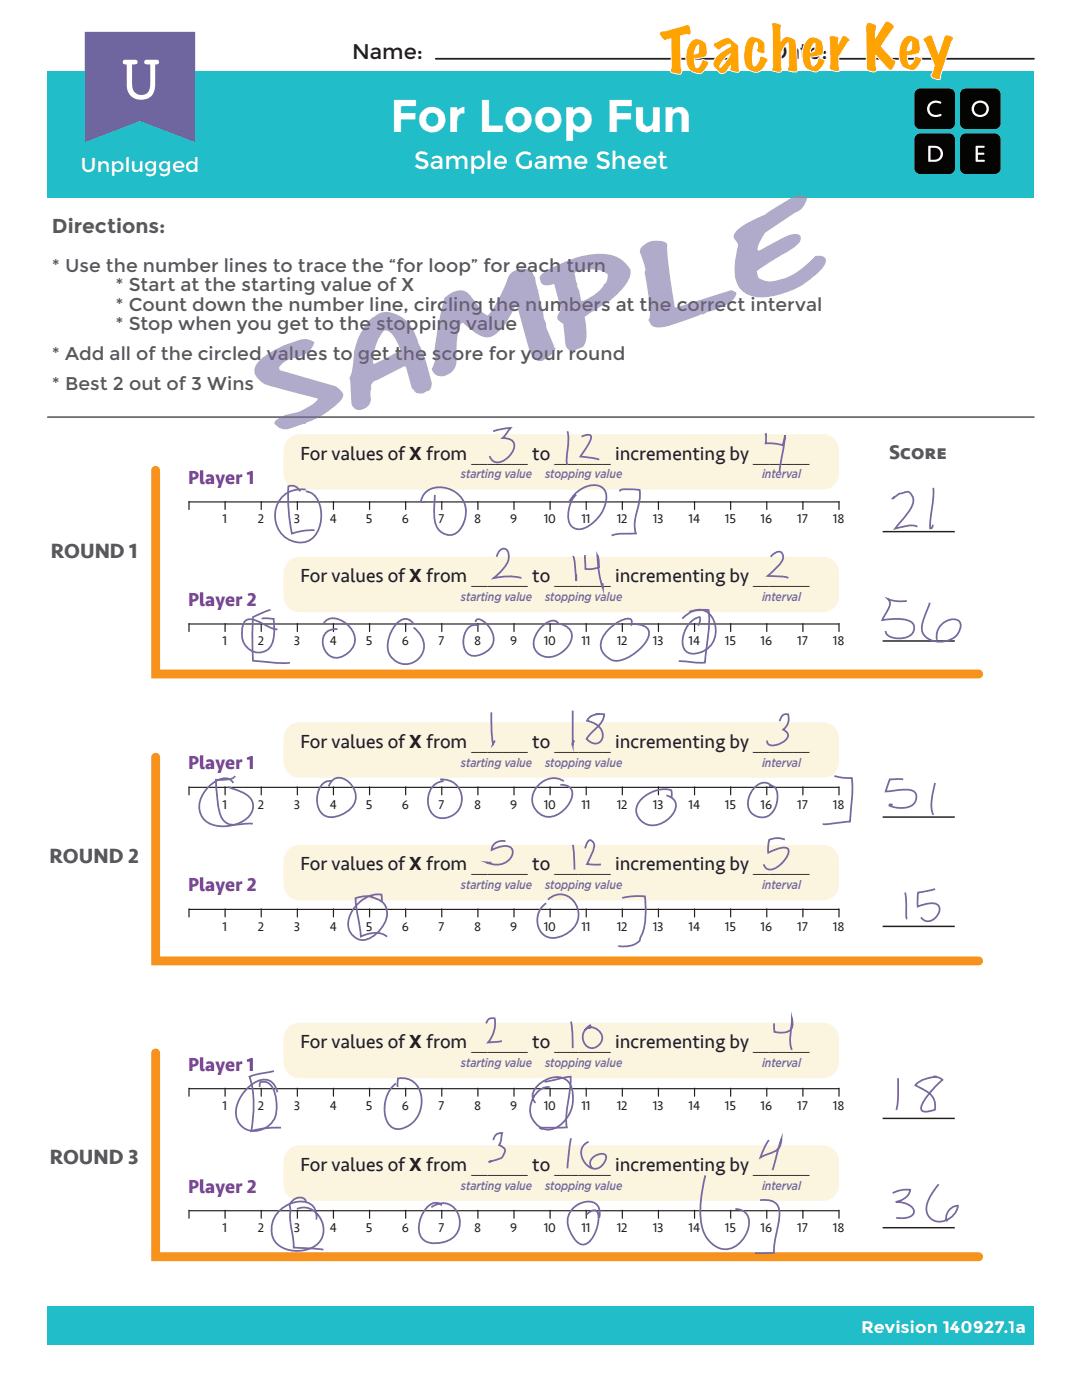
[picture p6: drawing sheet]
<svg xmlns="http://www.w3.org/2000/svg" width="216mm" height="279mm" viewBox="0 0 216 279" stroke-linecap="round" stroke-linejoin="round" font-family="sans-serif">
<g fill="#fbf4df">
<path d="M57.5 87.6a3.2 3.2 0 0 1 2.3-.9h104.5a3.2 3.2 0 0 1 3.1 3.1v4.7a3.2 3.2 0 0 1-3.1 3.2h-104.5a3.2 3.2 0 0 1-3.2-3.2v-4.7a3.2 3.2 0 0 1 .9-2.2z"/>
<path d="M57.5 112.1a3.2 3.2 0 0 1 2.3-1h104.5a3.2 3.2 0 0 1 3.1 3.2v4.7a3.2 3.2 0 0 1-3.1 3.2h-104.5a3.2 3.2 0 0 1-3.2-3.2v-4.7a3.2 3.2 0 0 1 .9-2.2z"/>
<path d="M57.5 145.1a3.2 3.2 0 0 1 2.3-.9h104.5a3.2 3.2 0 0 1 3.1 3.1v4.7a3.2 3.2 0 0 1-3.1 3.2h-104.5a3.2 3.2 0 0 1-3.2-3.2v-4.7a3.2 3.2 0 0 1 .9-2.2z"/>
<path d="M57.5 169.6a3.2 3.2 0 0 1 2.3-1h104.5a3.2 3.2 0 0 1 3.1 3.2v4.7a3.2 3.2 0 0 1-3.1 3.2h-104.5a3.2 3.2 0 0 1-3.2-3.2v-4.7a3.2 3.2 0 0 1 .9-2.2z"/>
<path d="M57.5 205.1a3.2 3.2 0 0 1 2.3-1h104.5a3.2 3.2 0 0 1 3.1 3.2v4.7a3.2 3.2 0 0 1-3.1 3.2h-104.5a3.2 3.2 0 0 1-3.2-3.2v-4.7a3.2 3.2 0 0 1 .9-2.2z"/>
<path d="M57.5 229.5a3.2 3.2 0 0 1 2.3-.9h104.5a3.2 3.2 0 0 1 3.1 3.2v4.7a3.2 3.2 0 0 1-3.1 3.2h-104.5a3.2 3.2 0 0 1-3.2-3.2v-4.7a3.2 3.2 0 0 1 .9-2.3z"/>
</g>
<g fill="#21bdc9">
<path d="M9.5 260.7h196.9v7.8h-196.9z"/>
<path d="M9.5 14.1h196.9v25.3h-196.9z"/>
</g>
<g fill="#040503">
<path d="M182.7 18.2l.6-.5h.4h5.7a1.17 1.17 0 0 1 1.2 1.1v5.8a1.17 1.17 0 0 1-1.2 1.2h-5.7a1.17 1.17 0 0 1-1.2-1.2v-5.8z"/>
<path d="M191.8 18.2l.6-.5h.3h5.8a1.17 1.17 0 0 1 1.2 1.1v5.8a1.17 1.17 0 0 1-1.2 1.2h-5.8a1.17 1.17 0 0 1-1.1-1.2v-5.8z"/>
<path d="M182.7 27.1l.6-.4 .4-.1h5.7a1.17 1.17 0 0 1 1.2 1.2v5.8a1.17 1.17 0 0 1-1.2 1.1h-5.7a1.17 1.17 0 0 1-1.2-1.1v-5.8z"/>
<path d="M191.8 27.1l.6-.4 .3-.1h5.8a1.17 1.17 0 0 1 1.2 1.2v5.8a1.17 1.17 0 0 1-1.2 1.1h-5.8a1.17 1.17 0 0 1-1.1-1.1v-5.8z"/>
</g>
<g fill="#fff">
<path d="M194.7 29.1l1.7 .1 .1 .1-.2 .2h-1.2v1h1.2l.2 .2-.2 .2h-1.2v1h1.2l.2 .2v.1l-1.8 .1z"/>
<path d="M185.5 20.6a1.77 1.77 0 0 1 2.4-.1l-.3 .2a1.29 1.29 0 0 0-1.8 .3 1.29 1.29 0 0 0 .4 1.9h.8l.7-.2 .2 .2a1.69 1.69 0 0 1-2.4 0 1.69 1.69 0 0 1 0-2.3z"/>
<path d="M194.4 20.5a1.72 1.72 0 0 1 2.5 .1 1.72 1.72 0 0 1-.3 2.5 1.72 1.72 0 0 1-2.4-.4l-.3-.6v-.7zM194.4 21.7a1.23 1.23 0 0 0 2.4 0 1.23 1.23 0 0 0-2.4 0z"/>
<path d="M185.3 29.1h1a1.64 1.64 0 0 1 1.9 1.8 1.64 1.64 0 0 1-2.2 1.4h-.6l-.2-.2zM185.7 29.5v2.4h.6a1.21 1.21 0 0 0 1.4-1.2 1.21 1.21 0 0 0-1.4-1.2z"/>
</g>
<path d="M16.9 6.4h22.1v22l-11.1-4.2-11 4.2z" fill="#70669f"/>
<g fill="#fff" stroke="#231f20" stroke-width=".35">
<path d="M87 11.7h58.3z"/>
<path d="M166.7 11.7h39.6z"/>
</g>
<g fill="#fff" stroke="#231f20" stroke-width=".24">
<path d="M37.7 100.1v1.6z"/>
<path d="M44.9 100.1v1.6z"/>
<path d="M52.1 100.1v1.6z"/>
<path d="M59.3 100.1v1.6z"/>
<path d="M66.5 100.1v1.6z"/>
<path d="M73.7 100.1v1.6z"/>
<path d="M81 100.1v1.6z"/>
<path d="M88.2 100.1v1.6z"/>
<path d="M95.4 100.1v1.6z"/>
<path d="M102.6 100.1v1.6z"/>
<path d="M109.8 100.1v1.6z"/>
<path d="M117 100.1v1.6z"/>
<path d="M124.2 100.1v1.6z"/>
<path d="M131.4 100.1v1.6z"/>
<path d="M138.6 100.1v1.6z"/>
<path d="M145.8 100.1v1.6z"/>
<path d="M153 100.1v1.6z"/>
<path d="M160.2 100.1v1.6z"/>
<path d="M167.4 100.1v1.6z"/>
</g>
<path d="M37.7 100.2h129.7" fill="none" stroke="#231f20" stroke-width=".24"/>
<g fill="#fff" stroke="#231f20" stroke-width=".24">
<path d="M37.7 124.4v1.6z"/>
<path d="M44.9 124.4v1.6z"/>
<path d="M52.1 124.4v1.6z"/>
<path d="M59.3 124.4v1.6z"/>
<path d="M66.5 124.4v1.6z"/>
<path d="M73.7 124.4v1.6z"/>
<path d="M81 124.4v1.6z"/>
<path d="M88.2 124.4v1.6z"/>
<path d="M95.4 124.4v1.6z"/>
<path d="M102.6 124.4v1.6z"/>
<path d="M109.8 124.4v1.6z"/>
<path d="M117 124.4v1.6z"/>
<path d="M124.2 124.4v1.6z"/>
<path d="M131.4 124.4v1.6z"/>
<path d="M138.6 124.4v1.6z"/>
<path d="M145.8 124.4v1.6z"/>
<path d="M153 124.4v1.6z"/>
<path d="M160.2 124.4v1.6z"/>
<path d="M167.4 124.4v1.6z"/>
</g>
<path d="M37.7 124.5h129.7" fill="none" stroke="#231f20" stroke-width=".24"/>
<g fill="#fff" stroke="#231f20" stroke-width=".3">
<path d="M176.1 106.1h14.4z"/>
<path d="M176.1 127.9h14.4z"/>
</g>
<path d="M31.1 93.9v40.6h164.2M31.1 151.1v40.7h164.2M31.1 210.2v40.6h164.2" fill="none" stroke="#f7931d" stroke-width="1.8"/>
<g fill="#fff" stroke="#231f20" stroke-width=".24">
<path d="M37.7 157.1v1.6z"/>
<path d="M44.9 157.1v1.6z"/>
<path d="M52.1 157.1v1.6z"/>
<path d="M59.3 157.1v1.6z"/>
<path d="M66.5 157.1v1.6z"/>
<path d="M73.7 157.1v1.6z"/>
<path d="M81 157.1v1.6z"/>
<path d="M88.2 157.1v1.6z"/>
<path d="M95.4 157.1v1.6z"/>
<path d="M102.6 157.1v1.6z"/>
<path d="M109.8 157.1v1.6z"/>
<path d="M117 157.1v1.6z"/>
<path d="M124.2 157.1v1.6z"/>
<path d="M131.4 157.1v1.6z"/>
<path d="M138.6 157.1v1.6z"/>
<path d="M145.8 157.1v1.6z"/>
<path d="M153 157.1v1.6z"/>
<path d="M160.2 157.1v1.6z"/>
<path d="M167.4 157.1v1.6z"/>
</g>
<path d="M37.7 157.1h129.7" fill="none" stroke="#231f20" stroke-width=".24"/>
<g fill="#fff" stroke="#231f20" stroke-width=".24">
<path d="M37.7 181.4v1.6z"/>
<path d="M44.9 181.4v1.6z"/>
<path d="M52.1 181.4v1.6z"/>
<path d="M59.3 181.4v1.6z"/>
<path d="M66.5 181.4v1.6z"/>
<path d="M73.7 181.4v1.6z"/>
<path d="M81 181.4v1.6z"/>
<path d="M88.2 181.4v1.6z"/>
<path d="M95.4 181.4v1.6z"/>
<path d="M102.6 181.4v1.6z"/>
<path d="M109.8 181.4v1.6z"/>
<path d="M117 181.4v1.6z"/>
<path d="M124.2 181.4v1.6z"/>
<path d="M131.4 181.4v1.6z"/>
<path d="M138.6 181.4v1.6z"/>
<path d="M145.8 181.4v1.6z"/>
<path d="M153 181.4v1.6z"/>
<path d="M160.2 181.4v1.6z"/>
<path d="M167.4 181.4v1.6z"/>
</g>
<path d="M37.7 181.5h129.7" fill="none" stroke="#231f20" stroke-width=".24"/>
<g fill="#fff" stroke="#231f20" stroke-width=".3">
<path d="M176.1 163.1h14.4z"/>
<path d="M176.1 184.9h14.4z"/>
</g>
<g fill="#fff" stroke="#231f20" stroke-width=".24">
<path d="M37.7 217.2v1.6z"/>
<path d="M44.9 217.2v1.6z"/>
<path d="M52.1 217.2v1.6z"/>
<path d="M59.3 217.2v1.6z"/>
<path d="M66.5 217.2v1.6z"/>
<path d="M73.7 217.2v1.6z"/>
<path d="M81 217.2v1.6z"/>
<path d="M88.2 217.2v1.6z"/>
<path d="M95.4 217.2v1.6z"/>
<path d="M102.6 217.2v1.6z"/>
<path d="M109.8 217.2v1.6z"/>
<path d="M117 217.2v1.6z"/>
<path d="M124.2 217.2v1.6z"/>
<path d="M131.4 217.2v1.6z"/>
<path d="M138.6 217.2v1.6z"/>
<path d="M145.8 217.2v1.6z"/>
<path d="M153 217.2v1.6z"/>
<path d="M160.2 217.2v1.6z"/>
<path d="M167.4 217.2v1.6z"/>
</g>
<path d="M37.7 217.3h129.7" fill="none" stroke="#231f20" stroke-width=".24"/>
<g fill="#fff" stroke="#231f20" stroke-width=".24">
<path d="M37.7 241.6v1.6z"/>
<path d="M44.9 241.6v1.6z"/>
<path d="M52.1 241.6v1.6z"/>
<path d="M59.3 241.6v1.6z"/>
<path d="M66.5 241.6v1.6z"/>
<path d="M73.7 241.6v1.6z"/>
<path d="M81 241.6v1.6z"/>
<path d="M88.2 241.6v1.6z"/>
<path d="M95.4 241.6v1.6z"/>
<path d="M102.6 241.6v1.6z"/>
<path d="M109.8 241.6v1.6z"/>
<path d="M117 241.6v1.6z"/>
<path d="M124.2 241.6v1.6z"/>
<path d="M131.4 241.6v1.6z"/>
<path d="M138.6 241.6v1.6z"/>
<path d="M145.8 241.6v1.6z"/>
<path d="M153 241.6v1.6z"/>
<path d="M160.2 241.6v1.6z"/>
<path d="M167.4 241.6v1.6z"/>
</g>
<path d="M37.7 241.6h129.7" fill="none" stroke="#231f20" stroke-width=".24"/>
<g fill="#fff" stroke="#231f20" stroke-width=".3">
<path d="M176.1 223.2h14.4z"/>
<path d="M176.1 245h14.4z"/>
</g>
<path d="M9.5 83.3h196.8" fill="none" stroke="#6c6d70" stroke-width=".35"/>
<g fill="none" stroke="#7767a2" stroke-width=".35">
<path d="M60 98.1a1.88 1.88 0 0 0-2.5-1 36.6 36.6 0 0 0 .8 9.4l2.5-.6 2-.1M61 97.7a5.3 5.3 0 0 0-5.8 3.3 5.3 5.3 0 0 0 1.9 6.4 4.1 4.1 0 0 0 6.8-2.7 6.4 6.4 0 0 0-1.3-5.9l-.7-.5-.9-.2M86.8 98.8l-.2 2.6a5.1 5.1 0 0 0 1.6 4.9 2.63 2.63 0 0 0 4-1.3 5.1 5.1 0 0 0-.6-6.2 5.1 5.1 0 0 0-6.2-.9l-.6 .5-.5 .8-.3 .9 1 .1M98.4 86.1l1.8-.5 1.7-.2-1.6 2 1.1 .2a1.56 1.56 0 0 1 1.2 1 1.56 1.56 0 0 1-.3 1.6 3.4 3.4 0 0 1-3.7 2l-.5-.4-.4-.8M113.2 86.1a16.3 16.3 0 0 1-.1 5.7l.1 1M115 98.8a5.7 5.7 0 0 0-1.3 5.8 2.27 2.27 0 0 0 3.3 .7 7.3 7.3 0 0 0 4-6.6 2.55 2.55 0 0 0-3.6-1.7 6.3 6.3 0 0 0-3.8 3.2M116 87.1l1-.3h.6l.3 .2a2.56 2.56 0 0 1-.7 2l-1.4 2.1 2.6 .3 1.2 .3M123.8 98.1l-.1-.3 .9-.2 3 .2a13.1 13.1 0 0 1-.7 5.2 6.2 6.2 0 0 0 0 3.5l-3.7 .1-1.2 .3M152.7 86.8l.1-.2v1.9h1.7l1.7 .4 .4-2-.1 1.6-.9 5.7M178.5 99.1l-.4 .5a3.8 3.8 0 0 1 3.4-1.3 2.22 2.22 0 0 1 .4 3l-1 1.5-2.3 2.7 2-.5a3.6 3.6 0 0 1 2.5 .1M186.3 97.4v1.8l-.6 4.5-.1 1.8a.74 .74 0 0 0 .7-.7M99.1 111.1a1.51 1.51 0 0 1 1.9-1.5 2.77 2.77 0 0 1-.4 3.7l-2.1 2.1a12 12 0 0 1 5.6 0"/>
<path d="M114.3 111.1a1.87 1.87 0 0 1 .5 1.7l.2 3.2v-1.3M116.8 110.8v2.7l.4 .1 1.5-.1 .8-.3v-1.4l-.3-.9a22.4 22.4 0 0 0 1.1 6.5v-1M153.8 111.1a2.13 2.13 0 0 1 2-.9 1.45 1.45 0 0 1 .1 2.1l-1.1 1.2-1.6 1.4 3.3 .2 .8 .3M181 119.9l-2 .1-1.8-.4a1.47 1.47 0 0 1 .1 1.9l-1.2 2.3 1.2-.2a9 9 0 0 1 4.4 .4 1.78 1.78 0 0 1 .6 1.9 1.78 1.78 0 0 1-1.5 1.3 3.8 3.8 0 0 1-3.9-.8l-.2-.5M52.2 123.5h2.4l.1 2.2a4.7 4.7 0 0 1-1.4 4.1 3.3 3.3 0 0 1-5-2.8v-1.4l.2-1a1.52 1.52 0 0 1 2.2-.9l2.2 1a4.5 4.5 0 0 0 2.5 .9M54 121.7l-3.5 1.5-.1 3.8 .1 4.9 4.9 .4h2.4M64.5 124.5a2.31 2.31 0 0 1 3.4-.8 4.7 4.7 0 0 1 2.9 4 4.1 4.1 0 0 1-4.1 3.6 3.2 3.2 0 0 1-1.7-4.9l.5-.5 .8-.3h1.1M82.5 124.5a1.89 1.89 0 0 0-3.2-.2 6.6 6.6 0 0 0-1.8 5.9 3.7 3.7 0 0 0 5.5 1.7 3.7 3.7 0 0 0 .5-5.7l-1-1M94.9 124.2l.1-.5a1.66 1.66 0 0 1 2 .8 3.7 3.7 0 0 1 1 4.7 4.6 4.6 0 0 1-3.7 1.7 2.88 2.88 0 0 1-1.8-3.7 2.37 2.37 0 0 1 3.1-2.3M111.5 124.5a1.45 1.45 0 0 0-2.2-.3 5.6 5.6 0 0 0-2.8 4.3 3.1 3.1 0 0 0 4.7 2.3 4.8 4.8 0 0 0 2.9-4 2.59 2.59 0 0 0-2.3-2.3M125.9 124.5l1.5 .1a1.9 1.9 0 0 1 2 2.6 9 9 0 0 1-6 4.7 3.2 3.2 0 0 1-3.1-1.7 3.2 3.2 0 0 1 .3-3.6 7.9 7.9 0 0 1 4.5-3.1h.5l.4 .2 .1 .5-.2 .7M136.2 123.5a4.1 4.1 0 0 1 4.6-1.5 4.6 4.6 0 0 1 1.8 5.4 4.6 4.6 0 0 1-4.9 3 2.17 2.17 0 0 1-1.5-2.4 5.5 5.5 0 0 1 2.6-4.6l.8-.2a1.97 1.97 0 0 1-.3 1.7"/>
<path d="M137.6 122.1l1.9-.3h1.9a32.9 32.9 0 0 1-.5 8.4l-.2 2-1.5 .1-3.7-.4M185.5 120.3l-.8 2.1a6.2 6.2 0 0 0-.6 3.9 4.2 4.2 0 0 0 5.3 1.5 3 3 0 0 0 2.2-3.6 2.49 2.49 0 0 0-3.6 .3 3.3 3.3 0 0 0-1 3.2M46.6 156.3a2.01 2.01 0 0 0-2.8-.7 6.5 6.5 0 0 0-4 5.7 4 4 0 0 0 4.3 3.6 7.1 7.1 0 0 0 5.8-2.2 2.82 2.82 0 0 0-1.3-4.4l-3.1-1.3M46.9 154.9a2.06 2.06 0 0 1-1.8 .7h-2a28.5 28.5 0 0 0 .9 7.2 2.72 2.72 0 0 0 3.2 1.8l3.2-.2M66.3 155.9a2.41 2.41 0 0 0-2.8 2.2 4.1 4.1 0 0 0 1.3 4.7 4.5 4.5 0 0 0 4.4-.8 3.6 3.6 0 0 0 1.6-4.1 3.6 3.6 0 0 0-3.6-2.6l-.6 .2-.6 .6-.4 .9M87.8 155.6a3.9 3.9 0 0 1 4.4 4.1 3.9 3.9 0 0 1-5 3.4 3.9 3.9 0 0 1-1.4-5.2 3.1 3.1 0 0 1 2.7-2M98.1 142.2a33.6 33.6 0 0 0 .3 6.4l.4-.8M112.5 155.9a4.2 4.2 0 0 0-6.3 3.1 3.4 3.4 0 0 0 1.7 3.5 3.4 3.4 0 0 0 3.9-.2 5.1 5.1 0 0 0 2.4-4.2 1.97 1.97 0 0 0-2.4-1.5M114.3 141.8v7a.87 .87 0 0 1 .3-1M118.9 142.5l1.7 .1a6.1 6.1 0 0 1-2.6 3.6l-.9 1.3a1.84 1.84 0 0 0 2.9 .3 2.5 2.5 0 0 0-1.7-3.6l-1.2-.3a2.55 2.55 0 0 1 2.5-1.4M133 158.7a2.18 2.18 0 0 1 1.8 1.5 2.18 2.18 0 0 1-.6 2.3 5 5 0 0 1-4.8 2.1 2.96 2.96 0 0 1-1.5-5 6.4 6.4 0 0 1 6.1-1.9v1.4M153.4 157a1.16 1.16 0 0 1 1.7 1.1 4.9 4.9 0 0 1-1.5 4.6 2.8 2.8 0 0 1-3.3-.1 2.8 2.8 0 0 1-.9-3.2 3.8 3.8 0 0 1 3.3-3.2l.7 .2 .7 .6"/>
<path d="M155.6 143.9l.1-.4a1.2 1.2 0 0 1 1.6-.9 2.71 2.71 0 0 1-1 3l.6 .5a1.18 1.18 0 0 1-.4 1.9 3.6 3.6 0 0 1-3 .6l-.3-.3-.1-.5M166.5 154.9l1.7 .3 1.8 .1a41.6 41.6 0 0 1-.4 8.7l-4.9 .5h-.3v-.1M180.3 155.6l-2.7-.1-.9 2.5 2.3-.3a6.4 6.4 0 0 1 3.2 .2 1.71 1.71 0 0 1-.3 2.9 5.5 5.5 0 0 1-4.4 0l.1-.3h.5M186.6 156.3l-.5 2.4a6.9 6.9 0 0 0 .2 3.9M73.7 178.9l.7 .2a3.3 3.3 0 0 1 2.9 3.3 6.3 6.3 0 0 1-4.5 5.2 3.2 3.2 0 0 1-3.1-4.5 6.5 6.5 0 0 1 6.4-4.5l.1 1.3M74.4 179.2a2.21 2.21 0 0 0-2-.3l-1.5 .4 1.1 7.6a4.9 4.9 0 0 1 5.2 .1M100.9 167.9a2.13 2.13 0 0 0-2.8 1.7 4.4 4.4 0 0 1 3.6-.6 1.69 1.69 0 0 1-.3 2.8 3.9 3.9 0 0 1-4.3 .3l1 .1M109.3 179.6a3.5 3.5 0 0 1 5.8 1.3 4.3 4.3 0 0 1-2.6 5.7 3.6 3.6 0 0 1-4.4-.3 4.1 4.1 0 0 1 .9-6M114.3 168.6l.2 2 .1 3M116.8 169.3l.1-.3a1.71 1.71 0 0 1 .8-1.3 1.19 1.19 0 0 1 .8 1.7l-1.4 3.1h2.8M124.2 179.2l1.9-.3h2.6a19.2 19.2 0 0 1-.4 7.1l-.6 1.6a4 4 0 0 1-4.2 1.1M156.6 167.6l-1.5-.3-1.6 .3-.2 1.6v1a5.1 5.1 0 0 1 3.8-.9 1.28 1.28 0 0 1-.1 1.8 5 5 0 0 1-3.3 2.5l-.5-.1-.5-.4-.3-.6"/>
<path d="M180.6 178.2l.2 1.4 .1 3.6 .1-.1M186.6 177.4l-3.4 .7-.1 2.8a4.7 4.7 0 0 1 3.9-.4 1.88 1.88 0 0 1-.5 2.8 1.74 1.74 0 0 1-2.7-.2M51.8 217l.1-1a1.96 1.96 0 0 1 2.5 1.1 7.8 7.8 0 0 1 .2 6.5 4.4 4.4 0 0 1-6.1 1.5 4.2 4.2 0 0 1-.8-5.5 7.4 7.4 0 0 1 4.4-4.1 2.4 2.4 0 0 1 2.9 1.4l.4 1.1M54.7 213.8l-3.5 .6-1.4 .5a22.5 22.5 0 0 1 .4 10.8 18.3 18.3 0 0 1 5.9-.6M79 216.3a6.5 6.5 0 0 0-1.4 8.1 2.45 2.45 0 0 0 3.1 .7 5.8 5.8 0 0 0 2.4-8.6 3.8 3.8 0 0 0-3.7-1.3v1.8M97 204.3a1.33 1.33 0 0 1 1.7-1.1 5.8 5.8 0 0 1-1.3 4.9l2.8-.3M108.6 215.9l5.3-1-.1 2a30.3 30.3 0 0 0-.7 8.1l-5.3 .2 .5 .2M109.7 217a4.1 4.1 0 0 0-3.9 3.9 4 4 0 0 0 3.7 4.6 6.2 6.2 0 0 0 4.8-6.9 3.3 3.3 0 0 0-2.8-3.6 5.5 5.5 0 0 0-5.1 3l-.1 .8 .1 .7 .5 .6M113.9 203.9l.3 2.5 .1 2.8M117.5 205.3l.3-.3v-.4a2.46 2.46 0 0 0-1.5 2.3 2.46 2.46 0 0 0 1.4 2.2 2.03 2.03 0 0 0 2.4-1.4 2.03 2.03 0 0 0-1.3-2.4 1.51 1.51 0 0 0-2 .4M154.5 204.3l.1 1.7a3.8 3.8 0 0 0 3.2-.5l.3-.6 .1-.7-.2-.9-.3 3.3a5.7 5.7 0 0 0 .3 2.9M179.2 215.2v.1a24.1 24.1 0 0 1-.4 6.2"/>
<path d="M186.3 214.8l1.2 .3 .6 .4a16.1 16.1 0 0 0-4.2 5.3l-.1 .5 .2 .4 .5 .2 2.1-.4a3.6 3.6 0 0 0-2.6-4.2l-1.3-.7a6.5 6.5 0 0 1 4.3-1.8M61 239.9a1.07 1.07 0 0 0-1.4-.9 1.9 1.9 0 0 0-1.8 1.8l.1 .2a20.2 20.2 0 0 0 .6 6.4l.1 1.6 5.9 .4M98.4 227.5l.2-.3a1.43 1.43 0 0 1 1.6-1.1l-.3 1.9-.3 .5 .7 .4a.93 .93 0 0 1 .2 1.5 1.67 1.67 0 0 1-1.5 1.1l-1.3 .4 .4-.1M113.9 227.2l-.7 6M117.5 227.9a2.47 2.47 0 0 0-1 3.8 2.26 2.26 0 0 0 1.9 1.5 2.26 2.26 0 0 0 2.2-1.2l.3-.7 .1-.5a1.12 1.12 0 0 0-1.6-.4 1.73 1.73 0 0 0-1.2 2.8M140.7 234.6a25 25 0 0 0-.6 10.3 5.6 5.6 0 0 0 4.5 4.4 5.4 5.4 0 0 0 4.8-6.1 2.51 2.51 0 0 0-2.7-1.9M151.7 239.5a3.3 3.3 0 0 1 3.5 1.1 5.9 5.9 0 0 1 0 4.3l-.6 3.2-.1 2h-3.9M153.4 227.5l-.9 1.7-.8 1.8 2-.8a2.67 2.67 0 0 0 2.2-2.9l-1.8 6.2M178.1 238.1l1.7-.6h1.8a3.1 3.1 0 0 1-2.9 2.4 3.9 3.9 0 0 1 3.6 1.6 1.3 1.3 0 0 1-1.3 1.5l-2.2 .1M187.3 236.4l-.9 1.2a5.8 5.8 0 0 0-1.4 4.4 2.81 2.81 0 0 0 4.5 1.2 3.5 3.5 0 0 0 1.6-2.6 2.46 2.46 0 0 0-2.2 2.8l.2 .4M59.3 241.3a4 4 0 0 1 5.2 3.6 4.1 4.1 0 0 1-3.8 4.6 6.2 6.2 0 0 1-5.6-1.4 5.1 5.1 0 0 1 2-7.5 4.6 4.6 0 0 1 5.3 .1l.5 .7 .2 .9v1.1M88.2 240.6a1.81 1.81 0 0 0-2.6 0 6 6 0 0 0-1.8 5.9 2.89 2.89 0 0 0 3.2 1.6 4.7 4.7 0 0 0 4.5-2.5 4 4 0 0 0-2.5-5.4h-.9l-1 .2-1 .5"/>
<path d="M117.1 242.4l.8-.6 .6-.2h.4a2.45 2.45 0 0 1 .5 2.4 6.1 6.1 0 0 1-2.4 4.3l-.6 .1-.7-.1a5.6 5.6 0 0 1-2.2-5.7 4.1 4.1 0 0 1 5.2-2.5 2.47 2.47 0 0 1 .9 3"/>
</g>
<g fill="none" stroke="#fff" stroke-width=".2">
<path d="M131.7 6.5l.4-.3h.6l3.8-1.1a.72 .72 0 0 1 .8-.2 .72 .72 0 0 1 .5 .8l.1 .5a.58 .58 0 0 1-.2 .7 .58 .58 0 0 1-.8 0l-1.1 .3 .1 6a1.48 1.48 0 0 1-.1 1.6h-.1a3.2 3.2 0 0 1-1.9-.6l.2-.8-.1-5.7-1.1 .4a2.12 2.12 0 0 1-1.2-1.5zM137.9 8.2a2.01 2.01 0 0 1 2.3-.1 2.01 2.01 0 0 1 .9 2.1l-.2 1.1-2.3 .5 .1 1.1 .3 .7a2.01 2.01 0 0 0 1.1-1.7l.7 .2 .6 .3a3.5 3.5 0 0 1-1.7 2.3 2.72 2.72 0 0 1-2.8-3.2l.3-2.1zM139.2 9h.2v.9a.79 .79 0 0 1-.9 .9l.2-.9zM142.4 8.7l.6-.3a4.7 4.7 0 0 1 2.4-.9l1.6 1.2 .4 .5 .2 4.9-.1 .3a1.75 1.75 0 0 1-1.9-.6l.2-.7-.1 .1a2.07 2.07 0 0 1-1.8 1.5l-.5-.3a2 2 0 0 1-1-2.2 6.5 6.5 0 0 1 3.4-2.9l-.1-.4-.2-.1-1.4 .7a.72 .72 0 0 1-.6 .5 .72 .72 0 0 1-.7-.4l-.5-.5zM145 11.2l.7-.4-.1 .2a6.9 6.9 0 0 1-2 2.4l.4-.8zM149.5 7.6a2.5 2.5 0 0 1 2.7 .5 3.5 3.5 0 0 1 .4 2.4 1.23 1.23 0 0 1-1.6-.5 1.41 1.41 0 0 0-.1-1.6 2.37 2.37 0 0 0-.7 2v1.3a1.72 1.72 0 0 0 .3 1.5 2.46 2.46 0 0 0 1.2-1.9 1.43 1.43 0 0 1 1.5 .7l-.1 .4a3.6 3.6 0 0 1-2 2 2.44 2.44 0 0 1-2.6-2.4 6.4 6.4 0 0 1 1-4.4zM154 4.7a1.6 1.6 0 0 1 1.9 .4l-.1 3a1.71 1.71 0 0 1 3 .2l.3 5.1a.61 .61 0 0 1 0 .7 .61 .61 0 0 1-.7 .3l-1.1-.3a.59 .59 0 0 1 .1-.9l-.1-4.7a4.1 4.1 0 0 0-1.4 2.4v2.5a.65 .65 0 0 1 0 .9 .65 .65 0 0 1-.9 .1l-.6-.2a.44 .44 0 0 1-.4-.3 .44 .44 0 0 1 .2-.5zM161.1 7.8a2.01 2.01 0 0 1 2.3-.1 2.01 2.01 0 0 1 .9 2.2l-.2 1-2.3 .5 .1 1.2 .3 .6a2.01 2.01 0 0 0 1.1-1.7l.7 .2 .6 .4a3.5 3.5 0 0 1-1.7 2.3 2.72 2.72 0 0 1-2.8-3.2l.3-2.1zM162.4 8.7h.2v.8a.79 .79 0 0 1-.9 1l.2-1zM165.6 7.3a1.71 1.71 0 0 1 1.8 .3l-.1 1.1 .9-1.5a1.34 1.34 0 0 1 1.4 .9l-.1 .1a1.36 1.36 0 0 0-.8 1l-1.3 2.2v1.8a.6 .6 0 0 1 .1 .8 .6 .6 0 0 1-.7 .3l-.3-.1a.93 .93 0 0 1-1-.8l.1-.6v-4.5l-.2-.7zM173.1 4.6a1.83 1.83 0 0 1 1.8 .6l-.2 2.3 2-3.2a1.46 1.46 0 0 1 1.7 1.2l-2.5 3.7 2.3 2.7 .5 .2a2.33 2.33 0 0 1-1 2l-.7-.5-2.2-2.5v2.1a.75 .75 0 0 1 0 1 .75 .75 0 0 1-1 .1 .95 .95 0 0 1-.9-.6l-.1-8.4zM180.4 7.5a2.01 2.01 0 0 1 2.3-.1 2.01 2.01 0 0 1 .9 2.2l-.2 1-2.3 .5 .1 1.2 .3 .6a2.01 2.01 0 0 0 1.1-1.7l.7 .2 .6 .4a3.5 3.5 0 0 1-1.7 2.3 2.72 2.72 0 0 1-2.8-3.2l.3-2.1z"/>
<path d="M181.8 8.4h.1l.1 .8a.79 .79 0 0 1-1 1l.2-1zM184.2 7.7a1.66 1.66 0 0 1 1.8-.6l1.3 3.5 1-2.8a.74 .74 0 0 1 .3-.8 .74 .74 0 0 1 .8 .1h.3a.6 .6 0 0 1 .6 .5 .6 .6 0 0 1-.4 .7l-2.2 6.7a.6 .6 0 0 1-.6 .9 1.07 1.07 0 0 1-1.2-1.1l.6-1.8-1.9-4.5-.4-.5z"/>
</g>
<text font-size="27.2" fill="#70669f" x="54.2" y="86.7" transform="rotate(-15 54.2 86.7)">S A M P L E</text>
<text font-size="13.4" fill="#fff" x="24.1" y="19.7">U</text>
<text font-size="11.4" fill="#ffa300" x="131.7" y="14.5" transform="rotate(-1 131.7 14.5)">Teacher Key</text>
<text font-size="9.2" fill="#fff" x="77.8" y="26.3">For Loop Fun</text>
<text font-size="4.9" fill="#fff" x="82.7" y="33.7">Sample Game Sheet</text>
<g font-size="4.2" fill="#231f20">
<text x="70.2" y="11.7">Name:</text>
<text x="153.9" y="11.7">Date:</text>
</g>
<g font-size="4.2" fill="#57585a">
<text x="10.1" y="111.3">ROUND 1</text>
<text x="9.9" y="172.2">ROUND 2</text>
<text x="9.9" y="232.4">ROUND 3</text>
</g>
<text font-size="4.1" fill="#57585a" x="177.4" y="91.7">SCORE</text>
<text font-size="4" fill="#fff" x="16.1" y="34.3">Unplugged</text>
<text font-size="4" fill="#57585a" x="10.3" y="46.5">Directions:</text>
<g font-size="3.9" fill="#231f20">
<text x="59.9" y="91.7">For values of X from _______ to _______ incrementing by _______</text>
<text x="59.9" y="116.2">For values of X from _______ to _______ incrementing by _______</text>
<text x="59.9" y="149.2">For values of X from _______ to _______ incrementing by _______</text>
<text x="59.9" y="173.7">For values of X from _______ to _______ incrementing by _______</text>
<text x="59.9" y="209.2">For values of X from _______ to _______ incrementing by _______</text>
<text x="59.9" y="233.7">For values of X from _______ to _______ incrementing by _______</text>
</g>
<g font-size="3.9" fill="#7e3e98">
<text x="37.5" y="96.6">Player 1</text>
<text x="37.5" y="121">Player 2</text>
<text x="37.5" y="153.5">Player 1</text>
<text x="37.5" y="177.9">Player 2</text>
<text x="37.5" y="213.7">Player 1</text>
<text x="37.5" y="238.1">Player 2</text>
</g>
<g font-size="3.7" fill="#57585a">
<text x="10.3" y="54.3">* Use the number lines to trace the “for loop” for each turn</text>
<text x="23" y="58.1">* Start at the starting value of X</text>
<text x="23" y="62">* Count down the number line, circling the numbers at the correct interval</text>
<text x="23" y="65.9">* Stop when you get to the stopping value</text>
<text x="10.3" y="71.9">* Add all of the circled values to get the score for your round</text>
<text x="10.3" y="77.9">* Best 2 out of 3 Wins</text>
</g>
<text font-size="3.4" fill="#fff" x="171.8" y="266.1">Revision 140927.1a</text>
<g font-size="2.6" fill="#231f20">
<text x="44.4" y="104.5">1</text>
<text x="51.5" y="104.5">2</text>
<text x="58.6" y="104.5">3</text>
<text x="65.8" y="104.5">4</text>
<text x="73" y="104.5">5</text>
<text x="80.2" y="104.5">6</text>
<text x="87.5" y="104.5">7</text>
<text x="94.6" y="104.5">8</text>
<text x="101.8" y="104.5">9</text>
<text x="108.5" y="104.5">10</text>
<text x="116" y="104.5">11</text>
<text x="123.1" y="104.5">12</text>
<text x="130.3" y="104.5">13</text>
<text x="137.4" y="104.5">14</text>
<text x="144.6" y="104.5">15</text>
<text x="151.8" y="104.5">16</text>
<text x="159.1" y="104.5">17</text>
<text x="166.2" y="104.5">18</text>
<text x="44.4" y="128.8">1</text>
<text x="51.5" y="128.8">2</text>
<text x="58.6" y="128.8">3</text>
<text x="65.8" y="128.8">4</text>
<text x="73" y="128.8">5</text>
<text x="80.2" y="128.8">6</text>
<text x="87.5" y="128.8">7</text>
<text x="94.6" y="128.8">8</text>
<text x="101.8" y="128.8">9</text>
<text x="108.5" y="128.8">10</text>
<text x="116" y="128.8">11</text>
<text x="123.1" y="128.8">12</text>
<text x="130.3" y="128.8">13</text>
<text x="137.4" y="128.8">14</text>
<text x="144.6" y="128.8">15</text>
<text x="151.8" y="128.8">16</text>
<text x="159.1" y="128.8">17</text>
<text x="166.2" y="128.8">18</text>
<text x="44.4" y="161.4">1</text>
<text x="51.5" y="161.4">2</text>
<text x="58.6" y="161.4">3</text>
<text x="65.8" y="161.4">4</text>
<text x="73" y="161.4">5</text>
<text x="80.2" y="161.4">6</text>
<text x="87.5" y="161.4">7</text>
<text x="94.6" y="161.4">8</text>
<text x="101.8" y="161.4">9</text>
<text x="108.5" y="161.4">10</text>
<text x="116" y="161.4">11</text>
<text x="123.1" y="161.4">12</text>
<text x="130.3" y="161.4">13</text>
<text x="137.4" y="161.4">14</text>
<text x="144.6" y="161.4">15</text>
<text x="151.8" y="161.4">16</text>
<text x="159.1" y="161.4">17</text>
<text x="166.2" y="161.4">18</text>
<text x="44.4" y="185.8">1</text>
<text x="51.5" y="185.8">2</text>
<text x="58.6" y="185.8">3</text>
<text x="65.8" y="185.8">4</text>
<text x="73" y="185.8">5</text>
<text x="80.2" y="185.8">6</text>
<text x="87.5" y="185.8">7</text>
<text x="94.6" y="185.8">8</text>
<text x="101.8" y="185.8">9</text>
<text x="108.5" y="185.8">10</text>
<text x="116" y="185.8">11</text>
<text x="123.1" y="185.8">12</text>
<text x="130.3" y="185.8">13</text>
<text x="137.4" y="185.8">14</text>
<text x="144.6" y="185.8">15</text>
<text x="151.8" y="185.8">16</text>
<text x="159.1" y="185.8">17</text>
<text x="166.2" y="185.8">18</text>
<text x="44.4" y="221.6">1</text>
<text x="51.5" y="221.6">2</text>
<text x="58.6" y="221.6">3</text>
<text x="65.8" y="221.6">4</text>
<text x="73" y="221.6">5</text>
<text x="80.2" y="221.6">6</text>
<text x="87.5" y="221.6">7</text>
<text x="94.6" y="221.6">8</text>
<text x="101.8" y="221.6">9</text>
<text x="108.5" y="221.6">10</text>
<text x="116" y="221.6">11</text>
<text x="123.1" y="221.6">12</text>
<text x="130.3" y="221.6">13</text>
<text x="137.4" y="221.6">14</text>
<text x="144.6" y="221.6">15</text>
<text x="151.8" y="221.6">16</text>
<text x="159.1" y="221.6">17</text>
<text x="166.2" y="221.6">18</text>
<text x="44.4" y="245.9">1</text>
<text x="51.5" y="245.9">2</text>
<text x="58.6" y="245.9">3</text>
<text x="65.8" y="245.9">4</text>
<text x="73" y="245.9">5</text>
<text x="80.2" y="245.9">6</text>
<text x="87.5" y="245.9">7</text>
<text x="94.6" y="245.9">8</text>
<text x="101.8" y="245.9">9</text>
<text x="108.5" y="245.9">10</text>
<text x="116" y="245.9">11</text>
<text x="123.1" y="245.9">12</text>
<text x="130.3" y="245.9">13</text>
<text x="137.4" y="245.9">14</text>
<text x="144.6" y="245.9">15</text>
<text x="151.8" y="245.9">16</text>
<text x="159.1" y="245.9">17</text>
<text x="166.2" y="245.9">18</text>
</g>
<g font-size="2.5" fill="#70669f">
<text x="92" y="95.5">starting value</text>
<text x="108.8" y="95.5">stopping value</text>
<text x="152.1" y="95.5">interval</text>
<text x="92" y="120">starting value</text>
<text x="108.8" y="120">stopping value</text>
<text x="152.1" y="120">interval</text>
<text x="92" y="153">starting value</text>
<text x="108.8" y="153">stopping value</text>
<text x="152.1" y="153">interval</text>
<text x="92" y="177.5">starting value</text>
<text x="108.8" y="177.5">stopping value</text>
<text x="152.1" y="177.5">interval</text>
<text x="92" y="213">starting value</text>
<text x="108.8" y="213">stopping value</text>
<text x="152.1" y="213">interval</text>
<text x="92" y="237.4">starting value</text>
<text x="108.8" y="237.4">stopping value</text>
<text x="152.1" y="237.4">interval</text>
</g>
</svg>
